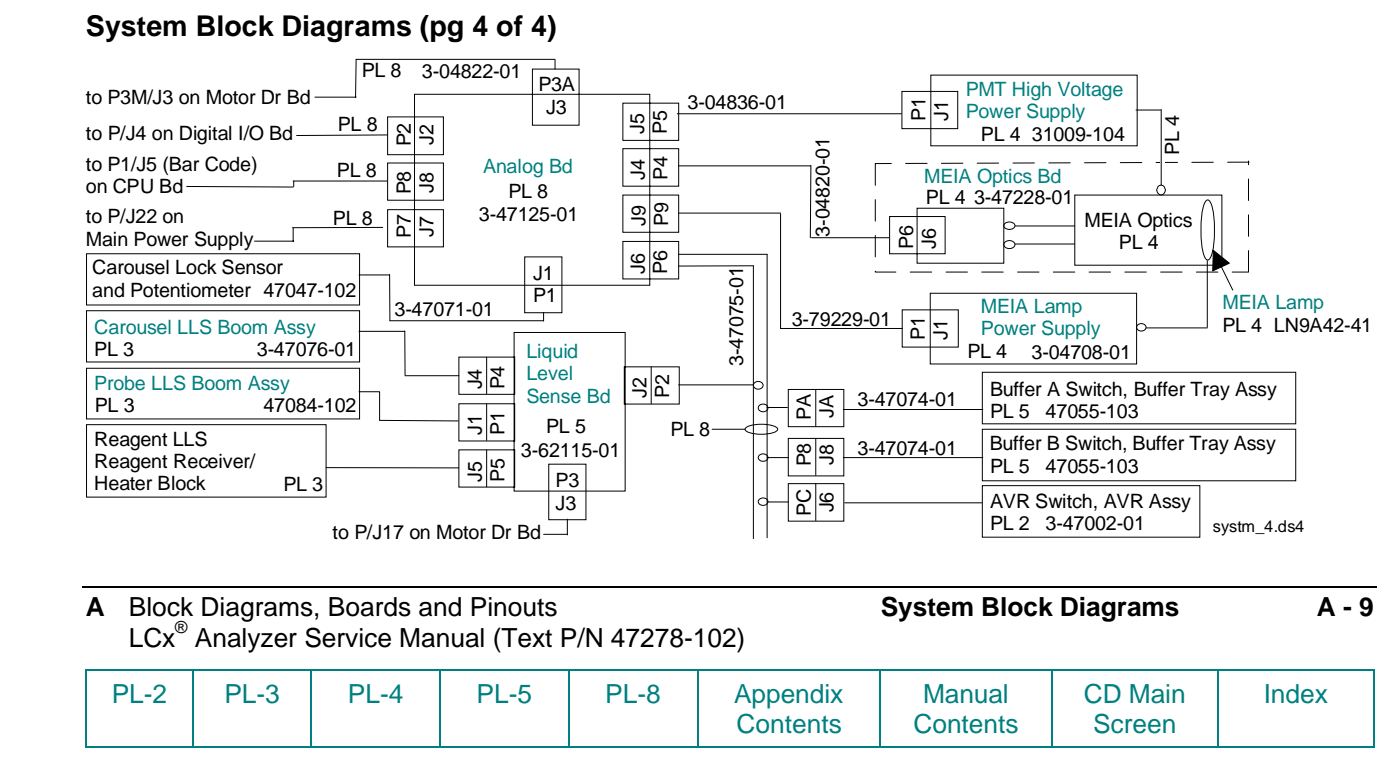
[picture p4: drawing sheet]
<svg xmlns="http://www.w3.org/2000/svg" width="207mm" height="114mm" viewBox="0 0 207 114" stroke-linecap="round" stroke-linejoin="round" font-family="sans-serif">
<path d="M12.2 86.8h191.5" fill="none" stroke="#000" stroke-width=".25"/>
<g fill="#008080">
<path d="M12.6 98.9h.2v.3h-.2z" fill-rule="evenodd"/>
<path d="M12.6 98.9h.2v.3h-.2z" fill-rule="evenodd"/>
</g>
<path d="M12.8 99.1h15.7" fill="none" stroke="#008080" stroke-width=".25"/>
<path d="M28.5 98.9h.2v.3h-.2z" fill-rule="evenodd" fill="#008080"/>
<path d="M28.7 99.1h17.2" fill="none" stroke="#008080" stroke-width=".25"/>
<path d="M45.9 98.9h.3v.3h-.3z" fill-rule="evenodd" fill="#008080"/>
<path d="M46.2 99.1h18.8" fill="none" stroke="#008080" stroke-width=".25"/>
<path d="M65 98.9h.2v.3h-.2z" fill-rule="evenodd" fill="#008080"/>
<path d="M65.2 99.1h18.8" fill="none" stroke="#008080" stroke-width=".25"/>
<path d="M84 98.9h.3v.3h-.3z" fill-rule="evenodd" fill="#008080"/>
<path d="M84.3 99.1h18.8" fill="none" stroke="#008080" stroke-width=".25"/>
<path d="M103.1 98.9h.2v.3h-.2z" fill-rule="evenodd" fill="#008080"/>
<path d="M103.3 99.1h26.8" fill="none" stroke="#008080" stroke-width=".25"/>
<path d="M130.1 98.9h.2v.3h-.2z" fill-rule="evenodd" fill="#008080"/>
<path d="M130.3 99.1h25.2" fill="none" stroke="#008080" stroke-width=".25"/>
<path d="M155.5 98.9h.2v.3h-.2z" fill-rule="evenodd" fill="#008080"/>
<path d="M155.7 99.1h24.3" fill="none" stroke="#008080" stroke-width=".25"/>
<path d="M180 98.9h.3v.3h-.3z" fill-rule="evenodd" fill="#008080"/>
<path d="M180.3 99.1h22.8" fill="none" stroke="#008080" stroke-width=".25"/>
<g fill="#008080">
<path d="M203.1 98.9h.2v.3h-.2z" fill-rule="evenodd"/>
<path d="M203.1 98.9h.2v.3h-.2z" fill-rule="evenodd"/>
</g>
<path d="M12.7 99.2v11.1" fill="none" stroke="#008080" stroke-width=".25"/>
<g fill="#008080">
<path d="M12.6 110.3h.2v.2h-.2z" fill-rule="evenodd"/>
<path d="M12.6 110.3h.2v.2h-.2z" fill-rule="evenodd"/>
</g>
<path d="M28.6 99.2v11.1M12.8 110.4h15.7" fill="none" stroke="#008080" stroke-width=".25"/>
<path d="M28.5 110.3h.2v.2h-.2z" fill-rule="evenodd" fill="#008080"/>
<path d="M46.1 99.2v11.1M28.7 110.4h17.2" fill="none" stroke="#008080" stroke-width=".25"/>
<path d="M45.9 110.3h.3v.2h-.3z" fill-rule="evenodd" fill="#008080"/>
<path d="M65.1 99.2v11.1M46.2 110.4h18.8" fill="none" stroke="#008080" stroke-width=".25"/>
<path d="M65 110.3h.2v.2h-.2z" fill-rule="evenodd" fill="#008080"/>
<path d="M84.2 99.2v11.1M65.2 110.4h18.8" fill="none" stroke="#008080" stroke-width=".25"/>
<path d="M84 110.3h.3v.2h-.3z" fill-rule="evenodd" fill="#008080"/>
<path d="M103.2 99.2v11.1M84.3 110.4h18.8" fill="none" stroke="#008080" stroke-width=".25"/>
<path d="M103.1 110.3h.2v.2h-.2z" fill-rule="evenodd" fill="#008080"/>
<path d="M130.2 99.2v11.1M103.3 110.4h26.8" fill="none" stroke="#008080" stroke-width=".25"/>
<path d="M130.1 110.3h.2v.2h-.2z" fill-rule="evenodd" fill="#008080"/>
<path d="M155.6 99.2v11.1M130.3 110.4h25.2" fill="none" stroke="#008080" stroke-width=".25"/>
<path d="M155.5 110.3h.2v.2h-.2z" fill-rule="evenodd" fill="#008080"/>
<path d="M180.1 99.2v11.1M155.7 110.4h24.3" fill="none" stroke="#008080" stroke-width=".25"/>
<path d="M180 110.3h.3v.2h-.3z" fill-rule="evenodd" fill="#008080"/>
<path d="M203.2 99.2v11.1M180.3 110.4h22.8" fill="none" stroke="#008080" stroke-width=".25"/>
<g fill="#008080">
<path d="M203.1 110.3h.2v.2h-.2z" fill-rule="evenodd"/>
<path d="M203.1 110.3h.2v.2h-.2z" fill-rule="evenodd"/>
</g>
<g fill="none" stroke="#000" stroke-width=".15">
<path d="M46.6 14.4h6.1M57.2 20h-13.3M57.3 17.3h8.3v5.6h-8.3zM61.3 13.9h34.8v28.3h-34.8zM78.8 10.2h6.9v8.3h-6.9zM82.1 8.9v1.3M82.1 8.8h-29.4l-.1 5.6M92.1 15.3h8.3v5.5h-8.3zM100.2 16.8h33.1M133.4 13.5h8.3v5.5h-8.3zM137.7 11.1h30.5v10.5h-30.5zM168 16.3h3.7"/>
<path d="M12.8 37.5h40.4v7.6h-40.4zM43.4 26.8h13.8M56.6 33.6l-13.3 .1M57.3 24.1h8.3v5.5h-8.3zM57.3 31h8.3v5.5h-8.3zM77.6 38h5.5v8.2h-5.5zM92.1 22h8.3v5.5h-8.3zM92.1 28.8h8.3v5.5h-8.3zM92.1 35.7h8.3v5.5h-8.3zM100.3 24.5h19.6M100.3 39.3h11.1v40.3M100.4 31.5h15.1"/>
<path d="M100.4 37.6h13.1v41.9M115.5 31.6v17h17.9M119.9 24.5v10.7M120 35.2h11.5M131.6 32h8.2v5.5h-8.2zM135.7 30.8h12.8v8.1h-12.8zM148.5 33.2a.95 .95 0 0 1 1.6 .2 .89 .89 0 0 1-.8 .5 .89 .89 0 0 1-.8-.5zM148.7 35.7a.89 .89 0 0 1 1.4 .5 .87 .87 0 0 1-.8 .6 .87 .87 0 0 1-.8-.6zM150.2 33.4h8.8M150.2 36.1h8.8M159 28.8h21.7v10.4h-21.7zM171.3 27.6a.57 .57 0 0 1 .9 0l.2 .5a.66 .66 0 0 1-.7 .7 .66 .66 0 0 1-.6-.7z"/>
<path d="M178.4 29.7l.2-.1a1.75 1.75 0 0 1 .8 1.5 17.7 17.7 0 0 1-.1 6.5l-.4 .7-.3 .2a1.75 1.75 0 0 1-.7-1.6 17.7 17.7 0 0 1 .1-6.4zM178.6 38.5v9.9M179.5 37l2.8 5.9M57.7 47.4h22.7M59.9 55.6h8M67.9 52.8h8.2v5.5h-8.2zM67.9 59.7h8.2v5.5h-8.2zM72 52.8v5.4M72 59.7v5.4M76 49.2h16.5v23.4h-16.5zM80.4 46.2v1.3M92.3 54.2h8.2v5.5h-8.2z"/>
<path d="M96.3 54.2v5.5M100.4 56.9h11M111.6 56.6a.7 .7 0 0 1 .9-.1 .7 .7 0 0 1 .3 .7 .71 .71 0 0 1-.8 .3 .71 .71 0 0 1-.5-.7zM112.4 59.9a.7 .7 0 0 1 .8-.1 .7 .7 0 0 1 .3 .7 .71 .71 0 0 1-.8 .4 .71 .71 0 0 1-.5-.8zM116.6 57.6h8.2v5.5h-8.2zM120.7 57.6v5.4M133.4 45.8h8.3v5.5h-8.3zM137.6 43.4h30.5v10.4h-30.5zM145.3 55h46.4v7.7h-46.4zM168.3 48a.68 .68 0 0 1 .8-.1 .68 .68 0 0 1 .4 .7 .69 .69 0 0 1-.9 .3 .69 .69 0 0 1-.4-.7zM169.6 48.5h9M12.8 62.8h35.4v10.7h-35.4z"/>
<path d="M48.2 69.1l19.7 .1M56.1 62.2h11.7M67.9 66.5h8.2v5.5h-8.2zM72 66.5v5.5M81.2 68.6h5.5v8.2h-5.5zM83.9 76.8v2.3M105.3 63.5h4.9M110.3 63.3a5.2 5.2 0 0 1 4.6 0l.1 .2a1.3 1.3 0 0 1-1.2 .6l-1.2 .1a4.1 4.1 0 0 1-2.3-.5l-.1-.2zM112.4 67.3a.7 .7 0 0 1 .8-.1 .7 .7 0 0 1 .3 .7 .71 .71 0 0 1-.8 .3 .71 .71 0 0 1-.5-.8zM112.4 73.8a.7 .7 0 0 1 .8-.1 .7 .7 0 0 1 .3 .7 .71 .71 0 0 1-.8 .3 .71 .71 0 0 1-.5-.7zM113.5 60.3h3M113.5 67.7h3.1"/>
<path d="M113.6 74.2h3M116.6 64.8h8.2v5.6h-8.2zM116.6 71.5h8.2v5.6h-8.2zM120.7 64.8v5.5M120.7 71.5v5.5M124.7 60.6h20.7M124.7 67.7h20.7M124.9 74.4h20.3M145.3 71.8h32.2v7.6h-32.2zM145.3 63.5h46.4v7.6h-46.4z"/>
</g>
<path d="M129.5 24.2v16h55.1M184.8 24l-55.3 .2M184.7 40.2v-16.4" fill="none" stroke="#000" stroke-width=".15" stroke-dasharray="3.2 2.1"/>
<path d="M179.5 37l2.3 1.9-2.4 1.2z" fill-rule="evenodd" fill="#000" stroke="#000" stroke-width=".15"/>
<path d="M171.6 23.8h.6v.3h-.6z" fill-rule="evenodd" fill="#fff"/>
<path d="M171.8 16.2v11.2M27.6 27.6l15.8 .1M37.6 35.7h5.8M43.4 33.7v2M43.4 26.8v.8M12.8 45.9h40.4v7.6h-40.4zM12.8 54.5h40.4v7.4h-40.4zM53.1 57.9h3v4.3M53.1 49h6.8M53.1 40.7h4.5l.1 6.7M59.9 49v6.5M80.4 79h3.5" fill="none" stroke="#000" stroke-width=".15"/>
<text font-size="4.2" x="12.7" y="5.4">System Block Diagrams (pg 4 of 4)</text>
<g font-size="3.9">
<text x="12.7" y="91.1">A</text>
<text x="19.1" y="91.1">Block Diagrams, Boards and Pinouts</text>
<text x="19.1" y="95.6">LCx</text>
<text x="28.8" y="95.6">Analyzer Service Manual (Text P/N 47278-102)</text>
<text x="130.3" y="91.1">System Block Diagrams</text>
<text x="194.8" y="91.1">A - 9</text>
</g>
<g font-size="3.9" fill="#008080">
<text x="16.5" y="103.9">PL-2</text>
<text x="33.2" y="103.9">PL-3</text>
<text x="51.5" y="103.9">PL-4</text>
<text x="70.5" y="103.9">PL-5</text>
<text x="89.5" y="103.9">PL-8</text>
<text x="108.6" y="103.9">Appendix</text>
<text x="136.5" y="103.9">Manual</text>
<text x="160.3" y="103.9">CD Main</text>
<text x="186.9" y="103.9">Index</text>
<text x="108.9" y="108.4">Contents</text>
<text x="135.1" y="108.4">Contents</text>
<text x="161.7" y="108.4">Screen</text>
</g>
<g font-size="2.9">
<text x="53.5" y="11.4">PL 8</text>
<text x="62.4" y="11.5">3-04822-01</text>
<text x="12.7" y="15.4">to P3M/J3 on Motor Dr Bd</text>
<text x="79.6" y="13.5">P3A</text>
<text x="80.8" y="16.9">J3</text>
<text x="101.7" y="16.2">3-04836-01</text>
<text x="136.9" y="17.8" transform="rotate(-90 136.9 17.8)">P1</text>
<text x="140.2" y="17.8" transform="rotate(-90 140.2 17.8)">J1</text>
<text x="12.7" y="20.6">to P/J4 on Digital I/O Bd</text>
<text x="50" y="19.3">PL 8</text>
<text x="60.8" y="21.6" transform="rotate(-90 60.8 21.6)">P2</text>
<text x="64.1" y="21.4" transform="rotate(-90 64.1 21.4)">J2</text>
<text x="95.3" y="19.8" transform="rotate(-90 95.3 19.8)">J5</text>
<text x="98.6" y="19.8" transform="rotate(-90 98.6 19.8)">P5</text>
<text x="145.1" y="20.9">PL 4</text>
<text x="152.6" y="20.9">31009-104</text>
<text x="174.4" y="22.9" transform="rotate(-90 174.4 22.9)">PL 4</text>
<text x="12.7" y="25.2">to P1/J5 (Bar Code)</text>
<text x="12.7" y="28.6">on CPU Bd</text>
<text x="49.8" y="26.2">PL 8</text>
<text x="60.8" y="28.8" transform="rotate(-90 60.8 28.8)">P8</text>
<text x="64.1" y="28.5" transform="rotate(-90 64.1 28.5)">J8</text>
<text x="75.2" y="29.3">PL 8</text>
<text x="95.4" y="26.6" transform="rotate(-90 95.4 26.6)">J4</text>
<text x="98.7" y="26.6" transform="rotate(-90 98.7 26.6)">P4</text>
<text x="12.7" y="33">to P/J22 on</text>
<text x="49.2" y="33.2">PL 8</text>
<text x="60.8" y="35.2" transform="rotate(-90 60.8 35.2)">P7</text>
<text x="64.1" y="35" transform="rotate(-90 64.1 35)">J7</text>
<text x="70.8" y="32.7">3-47125-01</text>
<text x="95.5" y="33.4" transform="rotate(-90 95.5 33.4)">J9</text>
<text x="98.8" y="33.4" transform="rotate(-90 98.8 33.4)">P9</text>
<text x="122.7" y="35" transform="rotate(-90 122.7 35)">3-04820-01</text>
<text x="137" y="30.2">PL 4</text>
<text x="144.1" y="30.2">3-47228-01</text>
<text x="160.4" y="33.5">MEIA Optics</text>
<text x="12.7" y="36.3">Main Power Supply</text>
<text x="13.6" y="40.5">Carousel Lock Sensor</text>
<text x="78.8" y="41.5">J1</text>
<text x="95.4" y="40.5" transform="rotate(-90 95.4 40.5)">J6</text>
<text x="98.7" y="40.5" transform="rotate(-90 98.7 40.5)">P6</text>
<text x="135.1" y="36.8" transform="rotate(-90 135.1 36.8)">P6</text>
<text x="138.4" y="36.8" transform="rotate(-90 138.4 36.8)">J6</text>
<text x="165.5" y="36.8">PL 4</text>
<text x="13.6" y="43.9">and Potentiometer 47047-102</text>
<text x="58.3" y="46.8">3-47071-01</text>
<text x="78.8" y="44.7">P1</text>
<text x="13.9" y="52.6">PL 3</text>
<text x="38" y="52.6">3-47076-01</text>
<text x="117.1" y="48.2">3-79229-01</text>
<text x="136.8" y="50.3" transform="rotate(-90 136.8 50.3)">P1</text>
<text x="140.1" y="50.3" transform="rotate(-90 140.1 50.3)">J1</text>
<text x="143.1" y="52.9">PL 4</text>
<text x="152.6" y="53">3-04708-01</text>
<text x="180.8" y="49.1">PL 4 LN9A42-41</text>
<text x="71.3" y="57.6" transform="rotate(-90 71.3 57.6)">J4</text>
<text x="74.6" y="57.6" transform="rotate(-90 74.6 57.6)">P4</text>
<text x="95.6" y="58.8" transform="rotate(-90 95.6 58.8)">J2</text>
<text x="99" y="58.8" transform="rotate(-90 99 58.8)">P2</text>
<text x="109.9" y="54.1" transform="rotate(-90 109.9 54.1)">3-47075-01</text>
<text x="146.4" y="58.5">Buffer A Switch, Buffer Tray Assy</text>
<text x="13.9" y="65.9">Reagent LLS</text>
<text x="14" y="60.9">PL 3</text>
<text x="39" y="60.9">47084-102</text>
<text x="71.3" y="64.3" transform="rotate(-90 71.3 64.3)">J1</text>
<text x="74.6" y="64.3" transform="rotate(-90 74.6 64.3)">P1</text>
<text x="80.8" y="64">PL 5</text>
<text x="99.2" y="64.5">PL 8</text>
<text x="120" y="62.1" transform="rotate(-90 120 62.1)">PA</text>
<text x="123.3" y="61.8" transform="rotate(-90 123.3 61.8)">JA</text>
<text x="126.8" y="60.1">3-47074-01</text>
<text x="146.4" y="61.7">PL 5</text>
<text x="154.7" y="61.7">47055-103</text>
<text x="13.9" y="69.2">Reagent Receiver/</text>
<text x="71.3" y="71.2" transform="rotate(-90 71.3 71.2)">J5</text>
<text x="74.6" y="71.2" transform="rotate(-90 74.6 71.2)">P5</text>
<text x="77.1" y="67.6">3-62115-01</text>
<text x="120" y="69" transform="rotate(-90 120 69)">P8</text>
<text x="123.3" y="68.8" transform="rotate(-90 123.3 68.8)">J8</text>
<text x="126.8" y="67.3">3-47074-01</text>
<text x="146.4" y="66.5">Buffer B Switch, Buffer Tray Assy</text>
<text x="146.4" y="70">PL 5</text>
<text x="154.7" y="70">47055-103</text>
<text x="13.9" y="72.5">Heater Block</text>
<text x="41.9" y="72.6">PL 3</text>
<text x="82.2" y="72.1">P3</text>
<text x="82.2" y="75.4">J3</text>
<text x="120" y="76.3" transform="rotate(-90 120 76.3)">PC</text>
<text x="123.3" y="75.7" transform="rotate(-90 123.3 75.7)">J6</text>
<text x="146.4" y="75.1">AVR Switch, AVR Assy</text>
<text x="49.2" y="79.7">to P/J17 on Motor Dr Bd</text>
<text x="146.4" y="78.4">PL 2</text>
<text x="154.7" y="78.4">3-47002-01</text>
</g>
<g font-size="2.9" fill="#008080">
<text x="142.8" y="14.2">PMT High Voltage</text>
<text x="142.8" y="17.4">Power Supply</text>
<text x="71.5" y="25.5">Analog Bd</text>
<text x="136.7" y="27">MEIA Optics Bd</text>
<text x="145.1" y="46.2">MEIA Lamp</text>
<text x="180.8" y="45.7">MEIA Lamp</text>
<text x="13.9" y="49.4">Carousel LLS Boom Assy</text>
<text x="77.9" y="52.9">Liquid</text>
<text x="145.1" y="49.5">Power Supply</text>
<text x="13.9" y="57.7">Probe LLS Boom Assy</text>
<text x="77.9" y="56.2">Level</text>
<text x="77.9" y="59.5">Sense Bd</text>
</g>
<text font-size="2.5" x="25.9" y="93.6">®</text>
<text font-size="2.4" x="179.4" y="78.6">systm_4.ds4</text>
</svg>
